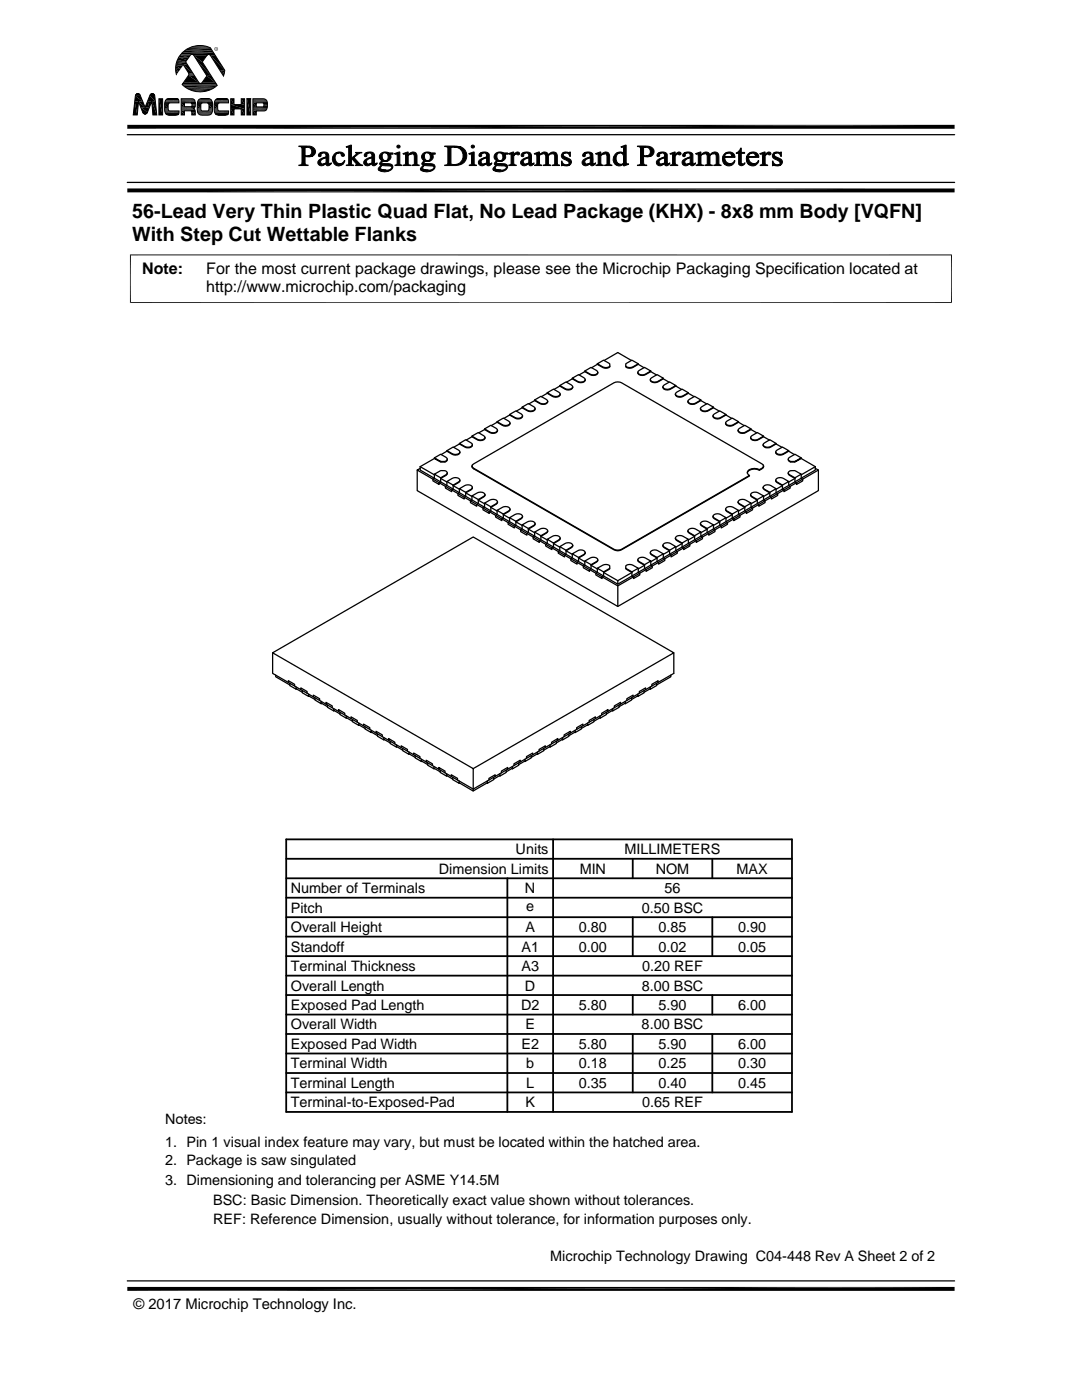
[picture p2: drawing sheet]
<svg xmlns="http://www.w3.org/2000/svg" width="216mm" height="279mm" viewBox="0 0 216 279" stroke-linecap="round" stroke-linejoin="round" font-family="sans-serif">
<g fill="none" stroke="#000" stroke-width=".25">
<path d="M25.4 36.4h165.1M25.4 26.9h165.1M106.7 79.8a2.66 2.66 0 0 0 1.7 .9 .75 .75 0 0 0 .9-.6M106.7 79.8l1.2-.7 1.1 .6 .3 .4a1.05 1.05 0 0 1-1.5 .4zM106.7 79.9l-1.2 .7M109.2 78.4v.1a2.25 2.25 0 0 0 2.1 .7 .56 .56 0 0 0 .5-.6M109.2 78.4l1.2-.7 1.1 .6 .3 .3a1.06 1.06 0 0 1-1.5 .4zM109.2 78.5l-1.2 .7M111.7 76.9l1.2-.7 1.1 .6 .3 .4a1.05 1.05 0 0 1-1.5 .4zM111.7 76.9v.1a2.25 2.25 0 0 0 2 .8 .56 .56 0 0 0 .6-.6M111.7 77l-1.2 .7M114.2 75.5l1.2-.7 1.1 .6 .3 .4a1.05 1.05 0 0 1-1.5 .3z"/>
<path d="M114.2 75.5v.1a2.13 2.13 0 0 0 2.3 .6l.3-.4M114.2 75.6l-1.1 .7M116.7 74l1.2-.7 1.1 .6 .3 .4a1.05 1.05 0 0 1-1.5 .4zM116.7 74v.2a2.14 2.14 0 0 0 2.3 .6l.3-.5M116.7 74.2l-1.2 .6M119.2 72.6l1.2-.7 1.3 .7v.5l-.5 .2a2.32 2.32 0 0 1-2-.7zM119.2 72.7l-1.2 .7M119.2 72.6v.1a2.27 2.27 0 0 0 2 .7l.5-.3M124.9 72.6l1.2-.7 1.3 .7a2.14 2.14 0 0 1-2.4 .6l-.1-.1zM126 71.9l-2.7-1.5-2.8 1.5M127.3 74.1l1.3-.8 1.3 .7a2.27 2.27 0 0 1-2.1 .8l-.5-.3zM127.4 72.6v.1a2.3 2.3 0 0 1-2.1 .7l-.4-.3"/>
<path d="M127.4 72.7l1.1 .7M129.8 75.6l1.3-.8 1.3 .7a2.27 2.27 0 0 1-2.1 .7l-.5-.3zM129.9 74.2l1.1 .6M129.9 74a2.66 2.66 0 0 1-1.8 .9 .72 .72 0 0 1-.8-.6M132.3 77l1.3-.8 1.3 .7a2.14 2.14 0 0 1-2.4 .7l-.2-.4zM132.4 75.6l1.1 .7M132.4 75.5v.1a2.14 2.14 0 0 1-2.4 .6l-.2-.1v-.3M134.8 78.5l1.3-.8 1.3 .7a2.13 2.13 0 0 1-2.4 .6l-.2-.2zM134.9 77l1.1 .7M134.9 76.9v.1a2.27 2.27 0 0 1-2.1 .8 .56 .56 0 0 1-.5-.6M137.3 79.9l1.3-.8 1.2 .7a2.25 2.25 0 0 1-2 .8l-.5-.3zM137.4 78.5l1.1 .7"/>
<path d="M137.4 78.4v.1a2.25 2.25 0 0 1-2.1 .7 .56 .56 0 0 1-.5-.6M139.8 79.9l1.2 .7M139.8 79.8a2.57 2.57 0 0 1-1.6 .9 .75 .75 0 0 1-.9-.6M83.2 93.8v4.1l40.1 23.1 40-23.1v-4.1M83.8 93.1l2.9 1.7M83.8 93.1v.7l39.5 22.8 39.4-22.8v-.7M83.8 93.5l-.6 .3 40.1 23.1 40-23.1-.6-.3M86.7 94.6v.9l-.3 .1v.4l1.2 .7v-.3l.3-.2v-.8M86.7 94.6l1.3-.7h.8l.5 .5-.3 .3-1.1 .7zM86.7 91.5l-2.9 1.6M86.7 91.4l1.2-.7 1.3 .8a.46 .46 0 0 1-.4 .6h-.8l-1.3-.7a2.16 2.16 0 0 0 2.3 .7l.3-.5M88 92.1v.1"/>
<path d="M88.8 92.1v.1M89.2 96.1v.8l-.3 .2v.3l1.2 .7v-.3l.3-.2v-.8M89.2 96.1a2.27 2.27 0 0 1 2-.7l.5 .3v.3l-1.3 .8zM89.2 90l-1.2 .7M89.2 89.9l1.2-.7 1.1 .6 .3 .4a1.05 1.05 0 0 1-1.5 .4zM89.2 89.9v.1a2.27 2.27 0 0 0 2 .8 .51 .51 0 0 0 .6-.6M89.3 94.4l-.3 .5-1.1 .6 1.3 .7M91.7 97.5a2.27 2.27 0 0 1 2-.7l.5 .3v.4l-1.3 .8zM91.7 97.5v.8l-.3 .2v.4l1.2 .7v-.4l.3-.1v-.8M91.7 88.5l1.2-.7 1.1 .6 .3 .4a1.05 1.05 0 0 1-1.5 .3zM91.7 88.5v.1a2.27 2.27 0 0 0 2 .7l.5-.3 .1-.2M91.7 88.6l-1.2 .7"/>
<path d="M91.8 95.8l-.3 .5-1.1 .6 1.3 .7M94.2 99a2.14 2.14 0 0 1 2.3-.6l.2 .1v.4l-1.3 .8zM94.2 99v.8l-.3 .1v.4l1.2 .7v-.3l.3-.2v-.8M94.2 87a2.24 2.24 0 0 0 2.2 .8l.3-.2 .1-.3M94.2 87l1.2-.7 1.1 .7 .3 .3a1.06 1.06 0 0 1-1.5 .4zM94.2 87.2l-1.2 .6M94.2 93l.1 .3 .2 .3 28 16.1a1.58 1.58 0 0 0 1.5 0l25.5-14.8M94.3 97.3l-.3 .4-1.1 .7 1.3 .7M96.7 85.6l1.2-.7 1.1 .6 .3 .4a1.02 1.02 0 0 1-1.6 .3zM96.7 85.6a2.57 2.57 0 0 0 1.7 .9 .72 .72 0 0 0 .9-.6M96.7 85.7l-1.2 .7M96.8 98.7l-.1 .3-1.3 .8 1.3 .7"/>
<path d="M99.2 84.2l1.2-.8 1.1 .7 .3 .3a1.05 1.05 0 0 1-1.5 .4zM99.2 84.2v.1a2.25 2.25 0 0 0 2 .7 .56 .56 0 0 0 .6-.6M99.2 84.3l-1.2 .6M101.7 82.7l1.2-.7 1.1 .6 .3 .4a1.05 1.05 0 0 1-1.5 .3zM101.7 82.7v.1a2.27 2.27 0 0 0 2 .8 .56 .56 0 0 0 .6-.6M101.7 82.8l-1.2 .7M104.2 81.3l1.2-.8 1.1 .7 .3 .3a1.05 1.05 0 0 1-1.5 .4zM104.2 81.3a2.66 2.66 0 0 0 1.7 .8 .72 .72 0 0 0 .9-.6M104.2 81.4l-1.2 .6M139.8 81.3l1.3-.8 1.3 .8a2.3 2.3 0 0 1-2.1 .7l-.5-.3zM142.3 82.8l1.3-.8 1.3 .7a2.14 2.14 0 0 1-2.4 .6l-.2-.2zM142.4 81.4l1.1 .6"/>
<path d="M142.4 81.3a2.24 2.24 0 0 1-2.3 .8l-.3-.3v-.3M144.8 84.2l1.3-.8 1.3 .8a2.14 2.14 0 0 1-2.4 .6l-.2-.2zM144.9 82.8l1.1 .7M144.9 82.7a2.8 2.8 0 0 1-1.9 .9l-.7-.3v-.3M147.3 85.7l1.3-.8 1.3 .7a2.25 2.25 0 0 1-2.1 .7l-.5-.3zM147.4 84.3l1.1 .6M147.4 84.2v.1a2.27 2.27 0 0 1-2.1 .7 .56 .56 0 0 1-.5-.6M147.5 99.8l.3-.1a2.29 2.29 0 0 1 2.1 .7l-1.3 .7-1.3-.8v-.1zM149.8 98.7l.2 .5 1.1 .6-1.2 .7M149.8 87.1l1.3-.8 1.3 .7a2.25 2.25 0 0 1-2.1 .8l-.5-.3zM149.8 98.5a1.21 1.21 0 0 1 1.5-.1l1.1 .6-1.3 .7-1.1-.6-.2-.4zM149.9 85.7l1.1 .7"/>
<path d="M149.9 85.6v.1a2.13 2.13 0 0 1-2.4 .6l-.2-.4M151.5 93.7v.2M152.3 97.3l.2 .4 1.1 .7-1.2 .7M152.3 88.6l1.3-.8 1.3 .7a2.1 2.1 0 0 1-2.4 .6l-.2-.2zM152.3 97.1a1.18 1.18 0 0 1 1.5-.2l1.1 .6-1.3 .8-1.3-.8zM152.4 87.2l1.1 .6M152.4 87v.2a2.13 2.13 0 0 1-2.4 .6l-.2-.5M152.4 93l-.1 .3-.8 .6a1.75 1.75 0 0 0-2.4 .5M152.4 93l-.4-.4-28-16.2a1.75 1.75 0 0 0-1.5 0l-28 16.2-.3 .4M152.4 93l-.4 .5-.5 .2a1.79 1.79 0 0 0-2.4 .5v.3l.4 .4-25.5 14.7a1.75 1.75 0 0 1-1.5 0l-28-16.1-.3-.5M152.4 99v.8l.3 .1v.4l-1.3 .7v-.3l-.3-.2v-.8M154.8 95.8l.2 .5 1.1 .6-1.2 .7"/>
<path d="M154.8 90l1.3-.8 1.3 .7a2.14 2.14 0 0 1-2.4 .7l-.2-.2zM154.8 95.7a1.21 1.21 0 0 1 1.5-.2l1.1 .6-1.3 .7-1.3-.8zM154.9 88.6l1.1 .7M154.9 88.5a2.64 2.64 0 0 1-1.7 .9 .75 .75 0 0 1-.9-.6M154.9 97.5v.8l.3 .2v.4l-1.3 .7v-.4l-.3-.1v-.8M157.3 94.4l.2 .5 1.1 .6-1.2 .7M157.3 94.2l.5-.3h.8l1.3 .7-1.3 .8-1.1-.7-.2-.1zM157.4 89.9v.1a2.27 2.27 0 0 1-2.1 .8 .51 .51 0 0 1-.5-.6M157.4 90l1.1 .7M157.4 96.1v.8l.3 .2v.3l-1.3 .7v-.3l-.3-.2v-.8M157.8 92.1v.1M158.6 92.1v.1"/>
<path d="M159.9 91.4l-1.3-.7-1.1 .6-.2 .3v.2l.5 .3h.8l1.3-.7a2.16 2.16 0 0 1-2.4 .7l-.2-.5M159.9 91.5l2.8 1.6M159.9 94.6v.9l.3 .1v.4l-1.3 .7v-.3l-.3-.2v-.8M162.7 93.1l-2.8 1.7M96.7 100.4a2.13 2.13 0 0 1 2.3-.6l.3 .4-.1 .1-1.3 .8zM96.7 100.4v.8l-.3 .2v.3l1.2 .8v-.4l.3-.1v-.9M99.2 101.9a2.13 2.13 0 0 1 2.3-.7l.3 .4-.1 .2-1.3 .8zM99.2 101.9v.8l-.3 .1v.4l1.2 .7v-.3l.3-.2v-.8M99.3 100.2l-.3 .4-1.1 .7 1.3 .7M101.7 103.3a2.27 2.27 0 0 1 2-.7l.5 .3v.3l-1.3 .8zM101.7 103.3v.8l-.3 .2v.3l1.2 .8v-.4l.3-.2v-.8M101.8 101.6l-.3 .5-1.1 .6 1.3 .7"/>
<path d="M104.2 104.8a2.14 2.14 0 0 1 2.3-.7l.2 .2v.4l-1.3 .8zM104.2 104.8v.8l-.3 .1v.4l1.2 .7v-.4l.3-.1v-.8M104.3 103l-.3 .5-1.1 .6 1.3 .8M106.7 106.2a2.14 2.14 0 0 1 2.3-.6l.2 .1v.4l-1.3 .8zM106.7 106.2v.8l-.3 .2v.3l1.2 .7v-.3l.3-.2v-.8M106.8 104.5l-.1 .3-1.3 .8 1.3 .7M109.2 107.6a2.1 2.1 0 0 1 2.3-.6l.2 .2v.4l-1.3 .8zM109.2 107.6v.9l-.3 .1v.4l1.2 .7v-.4l.3-.1v-.8M109.3 105.9l-.1 .3-1.3 .8 1.3 .8M111.7 109.1a2.25 2.25 0 0 1 2-.7l.5 .2v.4l-1.3 .8zM111.7 109.1v.8l-.3 .2v.3l1.2 .7v-.3l.3-.2v-.8M111.8 107.4l-.3 .5-1.1 .6 1.3 .7"/>
<path d="M114.2 110.5a2.25 2.25 0 0 1 2-.7l.5 .3v.3l-1.3 .9zM114.2 110.5v.8l-.3 .2v.4l1.2 .7v-.4l.3-.1v-.8M114.3 108.8l-.3 .5-1.1 .6 1.3 .7M116.7 112a2.14 2.14 0 0 1 2.3-.6l.2 .1v.4l-1.3 .8zM116.7 112v.8l-.3 .2v.3l1.2 .7v-.3l.3-.2v-.8M116.8 110.3l-.3 .4-1.1 .7 1.3 .7M119.2 113.4a2.14 2.14 0 0 1 2.3-.6l.2 .1v.5l-1.3 .7zM119.2 113.4v.8l-.3 .2v.3l1.2 .8v-.4l.3-.1v-.9M119.3 111.7l-.1 .3-1.3 .8 1.3 .7M121.7 113.4l-.2 .2-1.1 .7 2.9 1.6M123.3 115.9v.7M123.3 116.9v4.1"/>
<path d="M124.9 113.4l.1 .2 1.1 .7-2.8 1.6M124.9 112.9a1.24 1.24 0 0 1 1.4-.1l1.1 .6-1.3 .7-1.2-.7zM127.3 111.7v.3l1.3 .8-1.2 .7M127.3 111.5a1.26 1.26 0 0 1 1.5-.1l1.1 .6-1.3 .7-1.3-.8zM127.4 113.4v.8l.3 .2v.3l-1.3 .8v-.4l-.3-.1v-.9M129.8 110.3l.2 .4 1.1 .7-1.2 .7M129.8 110.1a1.17 1.17 0 0 1 1.5-.2l1.1 .6-1.3 .8-1.3-.9zM129.9 112v.8l.3 .2v.3l-1.3 .7v-.3l-.3-.2v-.8M132.3 108.8l.2 .5 1.1 .6-1.2 .7M132.4 110.5v.8l.3 .2v.4l-1.3 .7v-.4l-.3-.1v-.8M132.5 108.5l.3-.1a2.27 2.27 0 0 1 2.1 .7l-1.3 .7-1.3-.8v-.2zM134.8 107.4l.2 .5 1.1 .6-1.2 .7"/>
<path d="M134.9 109.1v.8l.2 .2v.3l-1.2 .7v-.3l-.3-.2v-.8M135 107l.3-.1a2.29 2.29 0 0 1 2.1 .7l-1.3 .8-1.3-.8v-.2zM137.3 105.9v.3l1.3 .8-1.2 .8M137.3 105.7a1.23 1.23 0 0 1 1.5-.1l1 .6-1.2 .7-1.3-.8zM137.4 107.6v.9l.2 .1v.4l-1.2 .7v-.4l-.3-.1v-.8M139.8 104.5v.3l1.3 .8-1.3 .7M139.8 104.3a1.23 1.23 0 0 1 1.5-.2l1.1 .7-1.3 .7-1.3-.8zM139.8 106.2v.8l.4 .2v.3l-1.3 .7v-.3l-.3-.2v-.8M142.3 103l.2 .5 1.1 .6-1.2 .8M142.3 102.9a1.21 1.21 0 0 1 1.5-.2l1.1 .6-1.3 .7-1.3-.8zM142.4 104.8v.8l.3 .1v.4l-1.3 .7v-.4l-.3-.1v-.8M144.8 101.6l.2 .5 1.1 .6-1.2 .7"/>
<path d="M144.9 103.3v.8l.3 .2v.3l-1.3 .8v-.4l-.3-.2v-.8M145 101.2l.3-.1a2.32 2.32 0 0 1 2.1 .8l-1.3 .7-1.3-.8v-.2zM147.3 100.2l.2 .4 1.1 .7-1.2 .7M147.4 101.9v.8l.3 .1v.4l-1.3 .7v-.3l-.3-.2v-.8M149.9 100.4v.8l.3 .2v.3l-1.3 .8v-.4l-.3-.1v-.9M55 134.7v.4l2.8 1.6M57.5 136.2v-.4l1.3 .8v.3M57.8 136.4v.4l1.3 .7v-.4M59.1 137.4l1.2 .8M59.2 137.5h-.1M60 137.6v-.3l1.3 .7v.3M60.3 137.8v.5l1.3 .7v-.5"/>
<path d="M61.6 138.9l1.2 .7M61.7 138.9l-.1 .1M62.5 139.1v-.4l1.3 .7v.4M62.8 139.3v.4l1.3 .7v-.4M126 139.3v.4l-1.2 .7v-.4M126.3 139.1v-.4l-1.2 .7v.4M127.2 138.9l.1 .1M127.3 138.9l-1.3 .7M128.5 137.8v.5l-1.2 .7v-.5M128.8 137.6v-.3l-1.2 .7v.3M129.7 137.5h.1M129.8 137.4l-1.3 .8"/>
<path d="M131 136.4v.4l-1.2 .7v-.4M131.3 136.2v-.4l-1.2 .8v.3M133.9 134.7v.4l-2.9 1.6M134.5 130.3v4.1l-40.1 23.1-40-23.1v-4.1M64.1 140.3l1.2 .7M64.2 140.4h-.1M65 140.5v-.3l1.3 .7v.3M65.3 140.7v.5l1.3 .7v-.5M66.6 141.8l1.2 .7M66.7 141.8l-.1 .1M67.5 142v-.4l1.3 .7v.4M67.8 142.1v.5l1.3 .7v-.4"/>
<path d="M69.1 143.2l1.2 .7M69.2 143.3h-.1M70 143.4v-.3l1.3 .7v.3M70.3 143.6v.4l1.3 .8v-.5M71.6 144.7l1.2 .7M71.7 144.7l-.1 .1M72.5 144.8v-.3l1.3 .7v.4M72.8 145v.5l1.3 .7v-.4M74.1 146.1l1.2 .7M74.2 146.2h-.1M75 146.3v-.4l1.3 .8v.3M75.3 146.5v.4l1.3 .8v-.5"/>
<path d="M76.6 147.5l1.3 .8M76.7 147.6l-.1 .1M77.5 147.7v-.3l1.3 .7v.4M77.9 147.9v.5l1.2 .7v-.5M79.1 149l1.2 .7M79.2 149l-.1 .1M80.1 149.2v-.4l1.2 .8v.3M80.3 149.4v.4l1.3 .7v-.4M81.6 150.4l1.2 .8M81.7 150.5h-.1M82.6 150.6v-.3l1.2 .7v.3M82.8 150.8v.5l1.3 .7v-.5"/>
<path d="M84.1 151.9l1.2 .7M84.2 151.9l-.1 .1M85 152.1v-.4l1.3 .7v.4M85.3 152.3v.4l1.3 .7v-.4M86.6 153.3l1.2 .7M86.7 153.4h-.1M87.5 153.5v-.3l1.3 .7v.3M87.8 153.7v.5l1.3 .7v-.5M89.1 154.7l1.2 .8M89.2 154.8l-.1 .1M90 155v-.4l1.3 .7v.4M90.3 155.1v.5l1.3 .7v-.4"/>
<path d="M91.6 156.2l2.8 1.7 2.9-1.7M91.7 156.3h-.1M94.4 153.4l-40-23.1 40-23.1 40.1 23.1-40.1 23.1v4.4M97.2 156.3h.1M98.5 155.1v.5l-1.2 .7v-.4M98.8 155v-.4l-1.2 .7v.4M99.7 154.8l.1 .1M99.8 154.7l-1.3 .8M101 153.7v.5l-1.2 .7v-.5M101.3 153.5v-.3l-1.2 .7v.3M102.2 153.4h.1M102.3 153.3l-1.3 .7"/>
<path d="M103.5 152.3v.4l-1.2 .7v-.4M103.8 152.1v-.4l-1.2 .7v.4M104.6 151.9l.2 .1M104.8 151.9l-1.3 .7M106 150.8v.5l-1.2 .7v-.5M106.3 150.6v-.3l-1.2 .7v.3M107.2 150.5h.1M107.3 150.4l-1.3 .8M108.5 149.4v.4l-1.2 .7v-.4M108.8 149.2v-.4l-1.2 .8v.3M109.7 149l.1 .1M109.8 149l-1.3 .7"/>
<path d="M111 147.9v.5l-1.2 .7v-.5M111.3 147.7v-.3l-1.2 .7v.4M112.2 147.6l.1 .1M112.3 147.5l-1.3 .8M113.5 146.5v.4l-1.2 .8v-.5M113.8 146.3v-.4l-1.2 .8v.3M114.7 146.2h.1M114.8 146.1l-1.3 .7M116 145v.5l-1.2 .7v-.4M116.3 144.8v-.3l-1.2 .7v.4M117.2 144.7l.1 .1M117.3 144.7l-1.3 .7"/>
<path d="M118.5 143.6v.4l-1.2 .8v-.5M118.8 143.4v-.3l-1.2 .7v.3M119.7 143.3h.1M119.8 143.2l-1.3 .7M121 142.1v.5l-1.2 .7v-.4M121.3 142v-.4l-1.2 .7v.4M122.2 141.8l.1 .1M122.3 141.8l-1.3 .7M123.5 140.7v.5l-1.2 .7v-.5M123.8 140.5v-.3l-1.2 .7v.3M124.7 140.4h.1M124.8 140.3l-1.3 .7"/>
<path d="M25.4 255.6h165.1"/>
</g>
<g fill="none" stroke="#000" stroke-width=".2">
<path d="M27.1 18.9a.52 .52 0 0 1 .9 .1l1 2.4 .9-2.4a.5 .5 0 0 1 .5-.3 .5 .5 0 0 1 .5 .4l.4 3.8h-.8l-.2-2.7-.9 2.2a.5 .5 0 0 1-.5 .4 .5 .5 0 0 1-.4-.4l-.9-2.1-.2 2.6h-.8zM31.7 19.7h.7v3.2h-.7zM33 20h2.7M33.1 20l.5-.3h1.6l.4 .2 .1 .6-2 .1-.2 .4v.7l.1 .3 .2 .1h1.9a.62 .62 0 0 1-.1 .7 .62 .62 0 0 1-.6 .2h-1.2a.96 .96 0 0 1-.9-1.2 2.92 2.92 0 0 1 .2-1.8zM33.1 19.9h2.6M33.1 19.9h2.5M33.3 19.8h2.2M33.4 19.7h2.1M35.6 19.8h-2.4M36 10.9h2.1M36.1 10.8h6.7M36.2 19.7h2.3a1.28 1.28 0 0 1 .2 1.9l-.1 .1 .3 .2 .1 1h-.7v-.6l-.2-.2h-1.3v.8h-.6z"/>
<path d="M36.2 19.7h2.3M36.2 19.7h2.4M36.2 19.8h2.5M36.2 19.9h2.6M36.3 16.9h7M36.4 17h6.9M36.5 16.7h6.6M36.5 16.6h3.4M36.5 16.6h3.3M36.6 16.5h3.1M36.6 13l1.1 1.7-1.4 2.2a5.1 5.1 0 0 0 7 .1l-2.9-4.6 1-1.5h.5l2.7 4.3 .3-1.2-2.9-4.5a4.8 4.8 0 0 0-5.1 .6 4.8 4.8 0 0 0-1.7 4.8M36.9 17.4h6"/>
<path d="M37.5 17.7h4.9M37.8 9.5h4.2M37.9 9.4h4M38 11h-2.1M38.1 10.9h.3l.3 .1 2.6 4.1-1.2 1.6-.4-.2-2.7-4.2zM38.2 10.9h-2.2M38.4 10.9h4.4M38.4 9.3h3M38.4 9.2h2.9M38.5 10.9h3M38.6 11h2.8M38.6 11h2.7"/>
<path d="M38.7 18.2h2.5M39.6 20h2.6M39.6 20l.5-.3h1.5a.93 .93 0 0 1 .8 1.1l-.1 1.6a.79 .79 0 0 1-.9 .6 2.2 2.2 0 0 1-1.8-.2 3.5 3.5 0 0 1 0-2.8zM39.6 19.9h2.6M39.6 19.9h2.5M39.7 19.8h2.4M39.8 19.8h2.2M40.1 16.6h3M40.2 16.6h2.9M40.3 16.5h2.7M42.9 20h2.7M43 20l.5-.3h1.6l.4 .2 .1 .6-2 .1-.2 .4v.7l.1 .3 .2 .1h1.9a.62 .62 0 0 1-.1 .7 .62 .62 0 0 1-.6 .2h-1.2a.96 .96 0 0 1-1-1.2 2.92 2.92 0 0 1 .3-1.8z"/>
<path d="M43 19.9h2.6M43 19.9h2.5M43.2 19.8h2.2M43.3 19.7h2M45.5 19.8h-2.4M46 19.7h.7v1.2h1.4v-1.2h.7v3.2h-.7v-1.2h-1.4v1.2h-.7zM49.3 19.7h.7v3.2h-.7zM49.3 19.7h.7M50.5 19.7h2.2M50.5 19.7h2.4M50.5 19.8h2.5M50.5 19.9h2.6"/>
<path d="M50.5 19.9h2.7M50.5 19.7h2.2a1.49 1.49 0 0 1 .5 2.2l-.5 .2h-1.6v.8h-.6zM32.9 20.5h2.8M32.9 22.2h2.8M32.9 22.3h2.8M32.9 20.4h2.8M32.9 20.3h2.8M32.9 22.4h2.8M32.9 22.5h2.8M32.9 20.2h2.8M33 20.1h2.7M33 22.6h2.7"/>
<path d="M33 22.7h2.7M33.1 22.7h2.6M33.1 22.8h2.6M33.2 22.8h2.4M33.3 22.9h2.3M33.4 22.9h2.1M36.2 20h2.7M36.2 20.2h2.7M36.2 21.3h2.7M36.2 21.4h2.7M36.2 21.5h2.7M36.2 21.6h2.6"/>
<path d="M36.2 21.6h2.5M36.2 21.7h2.5M36.2 21.8h2.6M36.2 21.9h2.7M36.2 22h2.7M36.2 22.1h2.7M36.8 20.5h1.3l.2 .2v.4l-.1 .2h-1.4zM39.4 20.5h3M39.4 22.2h3M39.4 20.4h3M39.4 22.3h3M39.4 22.5h2.9"/>
<path d="M39.4 20.2h3M39.5 22.6h2.8M39.5 20.1h2.8M39.5 22.7h2.7M39.6 22.8h2.6M39.7 22.8h2.4M39.8 22.9h2.2M40.2 20.7l.2-.2 1.1 .1 .2 .4-.1 1-.2 .1h-1.2l-.1-.4zM42.8 22.2h2.8M42.8 20.5h2.8M42.8 20.4h2.8M42.8 22.3h2.8"/>
<path d="M42.8 20.3h2.8M42.8 22.4h2.8M42.8 22.5h2.8M42.8 20.2h2.8M42.9 22.6h2.7M42.9 20.1h2.7M42.9 22.7h2.7M43 22.7h2.6M43 22.8h2.6M43.1 22.8h2.4M43.2 22.9h2.2M43.3 22.9h2"/>
<path d="M50.5 20h2.7M50.5 20.2h2.8M50.5 20.4h2.8M50.5 20.5h2.8M50.5 21.4h2.8M50.5 21.7h2.8M50.5 21.8h2.8M50.5 21.9h2.7M50.5 22h2.6M51.1 20.5h1.4a.56 .56 0 0 1 0 .8h-1.4zM53 22.1h-2.5M26 50.8v9.7"/>
<path d="M189.9 50.8v9.7M189.9 50.9h-164M25.9 60.4h164"/>
</g>
<g fill="none" stroke="#000" stroke-width=".36">
<path d="M57.1 179.2h100.9M57.1 175.3h100.9M57.1 171.4h100.9M57.1 167.5h100.9v54.4h-100.9zM101.2 175.3v46.6M110.4 167.5v54.4M126.3 171.4v3.9M142.1 171.4v3.9M57.1 186.9h100.9M57.1 183h100.9M57.1 198.6h100.9M57.1 194.7h100.9"/>
<path d="M57.1 190.8h100.9M126.3 183v7.8M126.3 198.6v3.9M142.1 183v7.8M142.1 198.6v3.9M57.1 214.1h100.9M57.1 206.4h100.9M57.1 202.5h100.9M57.1 210.2h100.9M57.1 218h100.9M126.3 206.4v11.6M142.1 206.4v11.6"/>
</g>
<g fill="#000" stroke="#000" stroke-width=".2">
<path d="M80.4 30.6l.3 .1zM118.9 30.6l.2 .1zM123.9 29.3h.3zM151.6 30.6l.3 .1z"/>
<path d="M60.2 29.4h1.1h-.4v1.7h1.5l-1.5 .1v1.6l.6 .2h-1.9v-.1a.5 .5 0 0 0 .7-.6z" fill-rule="evenodd"/>
<path d="M59.6 29.1h1.6a1.26 1.26 0 0 1 1.3 .4 1.26 1.26 0 0 1 .3 1.3l-.4 .3h-1a.87 .87 0 0 0 .8-.9 .87 .87 0 0 0-.9-.8h-1.1z" fill-rule="evenodd"/>
<path d="M60.9 31.2h1.3z" fill-rule="evenodd"/>
<path d="M63.6 30.7l.3-.2h.6l-.4 .2a.36 .36 0 0 1-.1 .4 .36 .36 0 0 1-.3 .1l-.2-.1z" fill-rule="evenodd"/>
<path d="M63.5 32.1a1.65 1.65 0 0 1 1.6-.6 1.09 1.09 0 0 0-1.1 .9l.3 .3 .6 .1a.83 .83 0 0 1-.9 .3 .83 .83 0 0 1-.6-.7z" fill-rule="evenodd"/>
<path d="M63.9 30.5l.2-.1a1.3 1.3 0 0 1 1.5 .4l.1 1.9 .3 .1a.51 .51 0 0 1-.5 .3 .51 .51 0 0 1-.4-.3v-.1l-.3-.1 .3-.1v-1h-.5l.5-.3a.56 .56 0 0 0-.6-.7z" fill-rule="evenodd"/>
<path d="M64.4 32.8l.7-.1z" fill-rule="evenodd"/>
<path d="M65.7 32.7l.4-.2-.1 .3z" fill-rule="evenodd"/>
<path d="M67 30.6l.6-.1a1.1 1.1 0 0 0-.7 1.2 1.1 1.1 0 0 0 .9 1h.7a1.33 1.33 0 0 1-2-.2 1.33 1.33 0 0 1 .5-1.9z" fill-rule="evenodd"/>
<path d="M67.1 30.5a1.26 1.26 0 0 1 1.6 .4v.2a.46 .46 0 0 1-.5 0 .46 .46 0 0 1-.2-.5z" fill-rule="evenodd"/>
<path d="M67.8 32.7a.93 .93 0 0 0 .9-.7l.1 .2-.3 .5z" fill-rule="evenodd"/>
<path d="M69.1 29.3h.2z" fill-rule="evenodd"/>
<path d="M69.1 29.3l1-.3v3.7l.5 .3h-1.5l.3-.1 .2-.3v-3l-.1-.2z" fill-rule="evenodd"/>
<path d="M70.9 30.4h1.3l-.7 .4-.9 .6 1.2 1.3 .6 .3h-1.5l.2-.3-1-1.1 1-.8v-.3z" fill-rule="evenodd"/>
<path d="M72.8 30.7l.2-.2h.7h-.2a.46 .46 0 0 0-.3 .6l-.2 .2a.32 .32 0 0 1-.3-.2 .32 .32 0 0 1 .1-.4z" fill-rule="evenodd"/>
<path d="M72.7 32.1a1.64 1.64 0 0 1 1.5-.6 1.06 1.06 0 0 0-1.1 .9l.4 .3 .6 .1a.84 .84 0 0 1-.9 .3 .84 .84 0 0 1-.6-.7z" fill-rule="evenodd"/>
<path d="M73 30.5l.2-.1a1.31 1.31 0 0 1 1.5 .4l.1 1.9 .3 .1a.48 .48 0 0 1-.5 .3 .48 .48 0 0 1-.4-.4l-.2-.1 .2-.1v-1h-.5l.5-.3a.54 .54 0 0 0-.5-.7z" fill-rule="evenodd"/>
<path d="M73.6 32.8l.6-.1z" fill-rule="evenodd"/>
<path d="M74.9 32.7l.3-.2-.1 .3z" fill-rule="evenodd"/>
<path d="M75.7 33.3l.5-.3-.3 .5a.93 .93 0 0 0 1.1 .5h-1.4a.42 .42 0 0 1 .1-.7z" fill-rule="evenodd"/>
<path d="M76 30.6l.8-.3 .7 .2h-.7a.83 .83 0 0 0-.5 .8 .83 .83 0 0 0 .5 .7h.7l-1.1 .1-.2 .3 .4 .2a2.38 2.38 0 0 1 1.7 .4l.1 .4a1.97 1.97 0 0 1-2.8 .6h1.4a.8 .8 0 0 0 1.1-.7l-.3-.2-1.7-.1a.48 .48 0 0 1-.3-.5 .48 .48 0 0 1 .5-.4 .85 .85 0 0 1-.3-1.5z" fill-rule="evenodd"/>
<path d="M76.4 32.1h1z" fill-rule="evenodd"/>
<path d="M76.8 30.5h1.6v.3h-.5a.82 .82 0 0 1-.4 1.2h-.6a.82 .82 0 0 0 .5-.8 .82 .82 0 0 0-.6-.7z" fill-rule="evenodd"/>
<path d="M78.7 30.6l.3 .1z" fill-rule="evenodd"/>
<path d="M78.7 30.6l1.1-.3v2.1a.37 .37 0 0 0 .4 .5v.1h-1.4l.4-.3v-1.6l-.1-.3z" fill-rule="evenodd"/>
<path d="M80.4 30.6l1-.3v.6h-.5z" fill-rule="evenodd"/>
<path d="M80.9 30.9l1.3-.2-.8 .4 .1 1.6 .4 .3h-1.4l.4-.3z" fill-rule="evenodd"/>
<path d="M81.7 30.7a.84 .84 0 0 1 .9-.4 .84 .84 0 0 1 .6 .8v1.6l.5 .3h-1.5l.3-.1 .2-.3-.1-1.6-.3-.3z" fill-rule="evenodd"/>
<path d="M84.1 33.3l.5-.3-.2 .5a.93 .93 0 0 0 1 .5h-1.4a.42 .42 0 0 1 .1-.7z" fill-rule="evenodd"/>
<path d="M84.4 30.6l.9-.3 .6 .2h-.7a.83 .83 0 0 0-.5 .8 .83 .83 0 0 0 .5 .7h.7l-1.1 .1-.2 .3 .5 .2a2.38 2.38 0 0 1 1.6 .4l.1 .4a1.97 1.97 0 0 1-2.8 .6h1.4a.8 .8 0 0 0 1.2-.7l-.4-.2-1.7-.1a.48 .48 0 0 1-.3-.5 .48 .48 0 0 1 .5-.4 .85 .85 0 0 1-.3-1.5z" fill-rule="evenodd"/>
<path d="M84.8 32.1h1z" fill-rule="evenodd"/>
<path d="M85.2 30.5h1.6v.3h-.5a.81 .81 0 0 1-.4 1.2h-.6a.82 .82 0 0 0 .6-.8 .82 .82 0 0 0-.7-.7z" fill-rule="evenodd"/>
<path d="M88.7 29.1h2l1.3 .3-2 .1v3.2l1.9 .1-.9 .2h-2.3l.6-.2v-.2l.1-2.9a.46 .46 0 0 0-.7-.4z" fill-rule="evenodd"/>
<path d="M90.7 29.4h1.3a1.86 1.86 0 0 1 1.2 1.7 1.86 1.86 0 0 1-1.3 1.7h-1.2a1.73 1.73 0 0 0 1.7-1.7 1.73 1.73 0 0 0-1.7-1.7z" fill-rule="evenodd"/>
<path d="M93.6 30.6l.3 .1z" fill-rule="evenodd"/>
<path d="M93.6 30.6l1-.3v2.1a.36 .36 0 0 0 .1 .4 .36 .36 0 0 0 .4 .1v.1h-1.5v-.1a.38 .38 0 0 0 .5-.5v-1.5l-.1-.1z" fill-rule="evenodd"/>
<path d="M95.7 30.7l.2-.2h.6h-.1a.43 .43 0 0 0-.3 .6l-.2 .2a.32 .32 0 0 1-.3-.2 .32 .32 0 0 1 .1-.4z" fill-rule="evenodd"/>
<path d="M95.7 31.9l.9-.4h.5a1.08 1.08 0 0 0-1.1 .9l.4 .3 .5 .1a.79 .79 0 0 1-.9 .2 .79 .79 0 0 1-.5-.9z" fill-rule="evenodd"/>
<path d="M95.9 30.5a1.28 1.28 0 0 1 1.7 .4v1.7l.4 .2a.48 .48 0 0 1-.5 .3 .48 .48 0 0 1-.4-.4l-.2-.1 .2-.1v-1h-.5l.5-.2-.1-.6z" fill-rule="evenodd"/>
<path d="M96.5 32.8l.6-.1z" fill-rule="evenodd"/>
<path d="M97.8 32.7l.3-.2-.1 .3z" fill-rule="evenodd"/>
<path d="M98.6 33.3l.5-.3-.3 .5a.94 .94 0 0 0 1.1 .5h-1.4a.42 .42 0 0 1 .1-.7z" fill-rule="evenodd"/>
<path d="M98.9 30.6a1.47 1.47 0 0 1 1.5-.1h-.7a.81 .81 0 0 0-.6 .8 .81 .81 0 0 0 .7 .7h.6l-1.1 .1-.2 .5 1.7 .1a.6 .6 0 0 1 .5 .7 2.05 2.05 0 0 1-2.8 .6 4.5 4.5 0 0 0 2.3-.3l.2-.4-.2-.2h-1.3a.55 .55 0 0 1-.8-.6l.4-.4a.85 .85 0 0 1-.2-1.5z" fill-rule="evenodd"/>
<path d="M99.3 32.1h1z" fill-rule="evenodd"/>
<path d="M99.7 30.5h1.6v.3h-.6a.83 .83 0 0 1-.3 1.2h-.6h.1a.84 .84 0 0 0 .4-.8 .84 .84 0 0 0-.6-.7z" fill-rule="evenodd"/>
<path d="M101.5 30.6l.2 .1z" fill-rule="evenodd"/>
<path d="M101.5 30.6l1-.3v.6h.2l-.2 .3v1.5l.5 .3h-1.5l.5-.3v-1.7l-.1-.2z" fill-rule="evenodd"/>
<path d="M102.7 30.7h.2l-.4 .2z" fill-rule="evenodd"/>
<path d="M102.7 30.7a.49 .49 0 0 1 .5-.4 .49 .49 0 0 1 .5 .5 .49 .49 0 0 1-.8-.1z" fill-rule="evenodd"/>
<path d="M104.1 30.7l.3-.2h.6h-.2a.46 .46 0 0 0-.3 .6l-.1 .2a.32 .32 0 0 1-.4-.2 .32 .32 0 0 1 .1-.4z" fill-rule="evenodd"/>
<path d="M104 32.1a1.64 1.64 0 0 1 1.5-.6 1.06 1.06 0 0 0-1.1 .9l.4 .3 .6 .1a.84 .84 0 0 1-.9 .3 .84 .84 0 0 1-.6-.7z" fill-rule="evenodd"/>
<path d="M104.4 30.5l.1-.1a1.31 1.31 0 0 1 1.5 .4l.1 1.9 .3 .1a.48 .48 0 0 1-.5 .3 .48 .48 0 0 1-.4-.4l-.2-.1 .2-.1v-1h-.4l.4-.3a.54 .54 0 0 0-.5-.7z" fill-rule="evenodd"/>
<path d="M104.9 32.8l.6-.1z" fill-rule="evenodd"/>
<path d="M106.2 32.7l.4-.2-.2 .3z" fill-rule="evenodd"/>
<path d="M106.6 30.6l.3 .1z" fill-rule="evenodd"/>
<path d="M106.6 30.6l1.1-.3v.6h-.6l-.1-.1z" fill-rule="evenodd"/>
<path d="M107.1 30.9l1.3-.2-.7 .3v1.7l.4 .3h-1.4l.4-.3z" fill-rule="evenodd"/>
<path d="M107.9 30.7a.86 .86 0 0 1 1.5 .2h.2l-.2 .1 .1 1.7 .4 .3h-1.5l.5-.3v-1.5l-.2-.4z" fill-rule="evenodd"/>
<path d="M109.5 30.8l.2-.2 .5 .1-.6 .2h-.2z" fill-rule="evenodd"/>
<path d="M109.7 30.6a.85 .85 0 0 1 .9-.2 .85 .85 0 0 1 .6 .7v1.3a.37 .37 0 0 0 .5 .5v.1h-1.5l.5-.3v-1.5a.45 .45 0 0 0-.5-.5z" fill-rule="evenodd"/>
<path d="M112 32.1a1.36 1.36 0 0 0 1.6 .9l-1.6 .1z" fill-rule="evenodd"/>
<path d="M112.2 30.7l.2-.2h.5a.39 .39 0 0 0-.5 .2 .39 .39 0 0 0 .2 .5l.8 .4a.73 .73 0 0 1 .6 .6 .73 .73 0 0 1-.4 .8h-.5l.4-.4a1.73 1.73 0 0 0-1.1-.9l-.4-.5z" fill-rule="evenodd"/>
<path d="M112.4 30.5l.4-.2 .8 .1z" fill-rule="evenodd"/>
<path d="M112.2 33h1.4l-.5 .1z" fill-rule="evenodd"/>
<path d="M112.4 30.5l1.4-.2v.9l-.2-.1a.7 .7 0 0 0-.7-.6z" fill-rule="evenodd"/>
<path d="M116.5 30.6l.1-.1h.6l-.4 .2a.36 .36 0 0 1 0 .4 .36 .36 0 0 1-.4 .1l-.1-.2z" fill-rule="evenodd"/>
<path d="M116.5 31.8l.8-.3h.5a1.09 1.09 0 0 0-1.1 .9l.3 .3 .6 .1a.89 .89 0 0 1-1.5-.2l.1-.4z" fill-rule="evenodd"/>
<path d="M116.6 30.5l.2-.1a1.1 1.1 0 0 1 1.3 .2 1.1 1.1 0 0 1 .2 1.2v.8l.4 .2a.51 .51 0 0 1-.4 .3 .51 .51 0 0 1-.5-.3v-.1l-.2-.1 .2-.1v-1h-.5l.5-.3a.55 .55 0 0 0-.6-.7z" fill-rule="evenodd"/>
<path d="M117.1 32.8l.7-.1z" fill-rule="evenodd"/>
<path d="M118.5 32.7l.3-.2-.1 .3z" fill-rule="evenodd"/>
<path d="M118.9 30.6l1-.3v.6h-.6z" fill-rule="evenodd"/>
<path d="M119.3 30.9l1.4-.2-.8 .4v1.3a.39 .39 0 0 0 .1 .4 .39 .39 0 0 0 .4 .1v.1h-1.5l.5-.3z" fill-rule="evenodd"/>
<path d="M120.1 30.7a.84 .84 0 0 1 .9-.3 .84 .84 0 0 1 .6 .7l.1 1.6 .4 .3h-1.4l.4-.3v-1.7l-.4-.3z" fill-rule="evenodd"/>
<path d="M122.7 30.9l.4-.4h.6a1.2 1.2 0 0 0-.8 1.2 1.2 1.2 0 0 0 .9 1.1h-1a1.4 1.4 0 0 1-.1-1.9z" fill-rule="evenodd"/>
<path d="M123.1 30.5a1.12 1.12 0 0 1 1.3 .1z" fill-rule="evenodd"/>
<path d="M123.9 29.3l1-.3v3.3l.3 .4h-.8a1.19 1.19 0 0 1-1.6 .1h1l.6-.3v-1.4l-.3-.5h.3v-1v-.2z" fill-rule="evenodd"/>
<path d="M124.4 32.7h1v.1l-1 .3z" fill-rule="evenodd"/>
<path d="M127.7 29.4h1.1h-.4v1.7h1.6l-1.6 .1v1.1a.47 .47 0 0 0 .1 .5 .47 .47 0 0 0 .6 .1v.1h-1.9l.4-.1 .2-.3z" fill-rule="evenodd"/>
<path d="M127.2 29.1h1.6a1.23 1.23 0 0 1 1.3 .4 1.23 1.23 0 0 1 .2 1.3l-.3 .3h-1.1a.87 .87 0 0 0 .9-.9 .87 .87 0 0 0-1-.8h-1.1z" fill-rule="evenodd"/>
<path d="M128.4 31.2h1.4z" fill-rule="evenodd"/>
<path d="M131.2 30.7l.3-.2h.6h-.2a.42 .42 0 0 0-.3 .6l-.2 .2a.32 .32 0 0 1-.3-.2 .32 .32 0 0 1 .1-.4z" fill-rule="evenodd"/>
<path d="M131.3 31.9l.7-.4h.6a1.12 1.12 0 0 0-1.1 .9l.4 .3 .6 .1a.79 .79 0 0 1-1 .2 .79 .79 0 0 1-.5-.9z" fill-rule="evenodd"/>
<path d="M131.5 30.5a1.23 1.23 0 0 1 1.6 .4l.1 1.7 .3 .2a.48 .48 0 0 1-.5 .3 .48 .48 0 0 1-.4-.4l-.2-.1 .2-.1v-1h-.4l.4-.2-.1-.6-.4-.2z" fill-rule="evenodd"/>
<path d="M132 32.8l.6-.1z" fill-rule="evenodd"/>
<path d="M133.3 32.7l.3-.2-.1 .3z" fill-rule="evenodd"/>
<path d="M133.7 30.6l.3 .1z" fill-rule="evenodd"/>
<path d="M133.7 30.6l1-.3v.6h.2l-.2 .3 .1 1.5 .5 .3h-1.6l.5-.3v-1.8l-.1-.1z" fill-rule="evenodd"/>
<path d="M134.9 30.7h.3l-.5 .2z" fill-rule="evenodd"/>
<path d="M134.9 30.7a.48 .48 0 0 1 .5-.4 .48 .48 0 0 1 .5 .5 .47 .47 0 0 1-.7-.1z" fill-rule="evenodd"/>
<path d="M136.3 30.7l.3-.2h.6a.44 .44 0 0 0-.5 .6 .31 .31 0 0 1-.4 .1 .31 .31 0 0 1 0-.5z" fill-rule="evenodd"/>
<path d="M136.4 31.9l.7-.4h.6a1.11 1.11 0 0 0-1 .9l.3 .3 .6 .1a.79 .79 0 0 1-1 .2 .79 .79 0 0 1-.4-.9z" fill-rule="evenodd"/>
<path d="M136.6 30.5a1.23 1.23 0 0 1 1.7 .4v1.7l.4 .2a.48 .48 0 0 1-.5 .3 .48 .48 0 0 1-.5-.4l-.2-.1 .2-.1v-1h-.4l.4-.2-.1-.6z" fill-rule="evenodd"/>
<path d="M137.1 32.8l.6-.1z" fill-rule="evenodd"/>
<path d="M138.4 32.7l.4-.2-.1 .3z" fill-rule="evenodd"/>
<path d="M138.8 30.6l.3 .1z" fill-rule="evenodd"/>
<path d="M138.8 30.6l1.1-.3v.6h-.6l-.1-.1z" fill-rule="evenodd"/>
<path d="M139.3 30.9l1.3-.2-.7 .3v1.7l.5 .3h-1.5l.4-.3z" fill-rule="evenodd"/>
<path d="M140.1 30.7a.86 .86 0 0 1 1.5 .2h.2l-.2 .2 .1 1.6 .4 .3h-1.4l.4-.3v-1.8l-.4-.2z" fill-rule="evenodd"/>
<path d="M141.8 30.8l.1-.2 .5 .1-.8 .2z" fill-rule="evenodd"/>
<path d="M141.9 30.6a.85 .85 0 0 1 1-.2 .85 .85 0 0 1 .5 .8l.1 1.5 .4 .3h-1.5v-.1a.37 .37 0 0 0 .5-.4v-1.2a.52 .52 0 0 0-.5-.6z" fill-rule="evenodd"/>
<path d="M144.5 30.7l.3-.2h.6a.73 .73 0 0 0-.8 .7l-.4 .1z" fill-rule="evenodd"/>
<path d="M144.8 30.5a1.17 1.17 0 0 1 1.9 .9h-2.1a1.11 1.11 0 0 0 1.1 1.2l-1.2 .1-.3-.7v-.6v-.1l1.8-.1a.62 .62 0 0 0-.6-.7z" fill-rule="evenodd"/>
<path d="M144.5 32.7l1.2-.1a.85 .85 0 0 0 .9-.6l.1 .1a1.26 1.26 0 0 1-1 1 1.26 1.26 0 0 1-1.2-.4z" fill-rule="evenodd"/>
<path d="M147.8 29.5h.1v.9h.7v.2h-.7v1.9l.3 .2-.8 .1v-2.2l-.5-.1 .6-.4z" fill-rule="evenodd"/>
<path d="M147.4 32.8l.9-.1 .2-.2h.2l-.1 .1a.68 .68 0 0 1-1.2 .2z" fill-rule="evenodd"/>
<path d="M149.3 30.7l.3-.2h.5a.73 .73 0 0 0-.7 .7l-.4 .1z" fill-rule="evenodd"/>
<path d="M149.6 30.5l.1-.1a1.13 1.13 0 0 1 1.7 1h-2a1.1 1.1 0 0 0 1.1 1.2l-1.3 .1-.3-.7 .1-.7 1.7-.1a.66 .66 0 0 0-.6-.7z" fill-rule="evenodd"/>
<path d="M149.2 32.7l1.5-.1 .4-.2 .2-.4a1.16 1.16 0 0 1-.8 1.1 1.16 1.16 0 0 1-1.3-.4z" fill-rule="evenodd"/>
<path d="M151.6 30.6l1.1-.3v.6h.1l-.1 .3v1.5l.5 .3h-1.5l.4-.3v-1.5v-.4z" fill-rule="evenodd"/>
<path d="M152.8 30.7h.3l-.4 .2z" fill-rule="evenodd"/>
<path d="M152.9 30.6a.46 .46 0 0 1 .6-.3 .46 .46 0 0 1 .3 .5 .49 .49 0 0 1-.7-.1h-.3z" fill-rule="evenodd"/>
<path d="M154.1 32.1a1.35 1.35 0 0 0 1.6 .9l-1.6 .1z" fill-rule="evenodd"/>
<path d="M154.4 30.6l.6-.1h-.3a.35 .35 0 0 0-.2 .3 .35 .35 0 0 0 .2 .4l.8 .4a.73 .73 0 0 1 .6 .6 .73 .73 0 0 1-.4 .8h-.5l.4-.4a1.71 1.71 0 0 0-1.1-.9 .65 .65 0 0 1-.1-1.1z" fill-rule="evenodd"/>
<path d="M154.5 30.5l.4-.2 .8 .1z" fill-rule="evenodd"/>
<path d="M154.3 33h1.4l-.5 .1z" fill-rule="evenodd"/>
<path d="M154.5 30.5l1.4-.2v.9l-.2-.1a.7 .7 0 0 0-.7-.6z" fill-rule="evenodd"/>
<circle cx="79.5" cy="29.3" r=".31"/>
<circle cx="94.3" cy="29.3" r=".31"/>
</g>
<g fill="#000">
<path d="M27 19.1l1 .1h-1zM27 19.1h1v.1zM27 19.2l1.5 1.1h-1.6zM27 19.2h1l.5 1.1zM27 19l1 .1zM27.1 18.9h.9zM27.1 18.9l.9 .1zM27.1 18.9h.8zM27.2 18.8l.7 .1zM27.2 18.8h.6zM27.2 18.8h.5zM27.3 18.7l.4 .1z"/>
<path d="M27.3 18.7h.4zM27.4 18.7h.2zM27.4 18.7h.3zM27.5 18.7h.1zM29.9 19.1l1.1 1.1h-1.6zM29.9 19.1h1l.1 1.1zM29.9 19h1zM29.9 19l1 .1zM29.9 18.9l1 .1zM29.9 18.9h.9zM30 18.9h.8zM30.1 18.8l.7 .1z"/>
<path d="M30.1 18.8h.6zM30.1 18.7l.5 .1zM30.1 18.7h.5zM30.2 18.7h.4zM30.2 18.7h.3zM30.3 18.7h.2zM31.7 19.7l.7 3.2h-.7zM31.7 19.7h.7v3.2zM33.5 19.7h2zM33.5 19.7h1.9zM33.5 19.7h1.8zM33.6 19.7h1.7z"/>
<path d="M35 13.7l.6 .6h-.5zM35 13.7h1l-.4 .6zM35.1 13.1l.9 .6h-1zM35.1 13.1h1.4l-.5 .6zM35.1 14.3l.1 .6zM35.1 14.3h.5l-.4 .6zM35.1 13l1.4 .1h-1.4zM35.1 13h1.5l-.1 .1zM35.3 12.3l1.9 .3h-2zM35.3 12.3h1.7l.2 .3zM35.4 12l1.6 .3h-1.7zM35.4 12h1.9l-.3 .3z"/>
<path d="M35.6 11.5l1.7 .5h-1.9zM35.6 11.5h2.1l-.4 .5zM36.6 13l1.9 1.6h-.9zM36.6 13h.8l1.1 1.6zM37.6 15l2.1 1.5h-3.1zM37.6 15h1.2l.9 1.5zM37.6 14.6h.9zM37.7 14.6l.9 .1zM37.7 15h1.1zM37.7 14.7l.9 .1zM37.7 14.9l1 .1zM37.7 14.8l1 .1z"/>
<path d="M37.7 14.9h1zM38.7 11l1.7 1.4h-.9zM38.7 11h2.6l-.9 1.4zM38.7 18.2l1.9 .1zM39 9.2h1.8zM39 9.1l1.8 .1zM39.3 18.3h1.3zM39.5 12.4l2.6 2.7h-.8zM39.5 12.4h.9l1.7 2.7zM39 9.1h1.7zM39.6 9.1h1.1zM39.6 9.1h.6z"/>
<path d="M39.9 19.7h2zM40 19.7h1.9zM40 19.7h1.8zM40.1 19.7h1.7zM40.1 19.7h1.6zM41.3 15.1l1.7 1.4h-2.7zM41.3 15.1h.8l.9 1.4zM41.6 10.9h1.2zM41.7 10.9h1.2zM41.8 10.9h1.1zM41.9 10.9l1 .1zM41.9 11h1z"/>
<path d="M42 11l2.9 3h-1zM42 11h.9l2 3zM42.8 9.8v.1zM42.8 9.6v.2zM42.8 9.9l.1 .1zM42.9 9.5l-.1 .1zM42.9 9.7l-.1 .1zM42.9 9.9v.1zM42.9 10l.1 .1zM42.8 9.6l.1-.1zM42.9 9.5h.1zM43 10.1l.1 .1z"/>
<path d="M43 9.4l.1 .1zM43.1 10.1h.2zM43.1 9.4l.2 .1zM43.3 10.1l.1-.1zM43.3 19.7h2zM43.3 9.4v.1zM43.4 9.9l-.1 .1zM43.4 19.7h1.9zM43.4 19.7h1.8zM43.3 9.5l.1 .2zM43.3 9.4l.1 .1zM43.3 10l.2-.1z"/>
<path d="M43.4 9.8v.1zM43.4 9.7v.1zM43.5 19.7h1.7zM43.4 9.5l.1 .1zM43.5 9.8l-.1 .1zM43.5 9.6l-.1 .2zM43.9 14l.9 .6h-.6zM43.9 14h1l-.1 .6zM44.2 14.6l.4 .5zM44.2 14.6h.6l-.2 .5zM46 19.7l.7 1.2h-.7zM46 19.7h.7v1.2z"/>
<path d="M48.1 19.7l.7 1.2h-.7zM48.1 19.7h.7v1.2zM49.3 19.7l.7 3.2h-.7zM49.3 19.7h.7v3.2zM25.4 37.6h165.1l-165.1 .8zM25.4 38.4l165.1-.8v.8zM25.4 24.9h165.1l-165.1 .8zM25.4 25.7l165.1-.8v.8zM26.9 20.3h.7zM26.9 20.3l.5 2.6h-.8zM26.9 20.3h.7l-.2 2.6zM27.6 20.3h.9z"/>
<path d="M27.6 20.3l1.4 1.1h-.9zM27.6 20.3h.9l.5 1.1zM28.1 21.4l1.3 1h-.9zM28.1 21.4h1.7l-.4 1zM28.5 22.4h.9zM28.5 22.4l.9 .1zM28.5 22.5h.9zM28.5 22.5l.8 .1zM28.6 22.6h.7zM28.6 22.6l.6 .1zM28.7 22.7h.5zM28.7 22.7h.4z"/>
<path d="M28.8 22.7h.3zM28.8 22.7l.2 .1zM28.9 22.8h.1zM29.4 20.2l.4 1.2h-.8zM29.4 20.2h.9l-.5 1.2zM30.3 20.2l1 2.7h-.8zM30.3 20.2h.7l.3 2.7zM32.9 20.7l.7 .1zM32.9 20.7h.7zM32.9 20.8h.7zM32.9 20.8l.6 .2h-.6zM32.9 20.8h.7l-.1 .2z"/>
<path d="M32.9 21l.6 .7h-.6zM32.9 21h.6v.7zM32.9 21.7l.7 .1h-.7zM32.9 21.7h.6l.1 .1zM32.9 21.8h.7zM32.9 21.8l.7 .1zM32.9 21.9h.7zM32.9 21.9l.7 .1zM32.9 20.5h1zM32.9 20.5l.9 .1zM32.9 20.6h.8zM32.9 20.6h.9z"/>
<path d="M32.9 20.6l.7 .1zM32.9 22l.8 .1zM32.9 22.1h.8zM32.9 22.1h.9zM33.4 22.9h2zM33.5 22.9l1.7 .1zM33.5 22.9h1.9zM33.6 23h1.6zM33.6 23h1.4zM36.2 20.5l.6 .8h-.6zM36.2 20.5h.6v.8zM36.2 22.1l.6 .8h-.6z"/>
<path d="M36.2 22.1h.6v.8zM38.1 20.5h.8zM38.1 22.1h.8zM38.1 20.5h.9zM38.1 21.3h.8zM38.1 22.1l.8 .1zM38.1 20.5l.9 .1zM38.2 22.2h.7zM38.2 20.6h.8zM38.2 21.3h.7zM38.2 20.6l.8 .1zM38.2 21.2l.7 .1z"/>
<path d="M38.2 22.2l.7 .1zM38.3 20.7h.7zM38.2 21.2h.7zM38.3 21.2h.6zM38.3 22.3l.7 .1zM38.3 22.4h.7zM38.3 22.4l.7 .5h-.7zM38.3 22.4h.7v.5zM38.3 20.7l.7 .1zM38.3 20.8h.7zM38.3 21.1h.6zM38.3 21.1l.6 .1z"/>
<path d="M38.3 20.8l.7 .2h-.7zM38.3 20.8h.7v.2zM38.3 21h.7zM38.3 21l.6 .1zM39.4 20.7l.7 .1zM39.4 20.7h.7zM39.4 20.8h.7zM39.4 20.8l.7 .2h-.7zM39.4 20.8h.7v.2zM39.4 21l.7 .7h-.7zM39.4 21h.7v.7zM39.4 21.7l.7 .1h-.7z"/>
<path d="M39.4 21.7h.7v.1zM39.4 21.8h.7zM39.4 21.8l.7 .1zM39.4 21.9h.7zM39.4 21.9l.8 .1zM39.4 20.5h1zM39.4 20.5l.9 .1zM39.4 20.6h.8zM39.4 20.6h.9zM39.4 20.6l.8 .1zM39.4 20.7h.8zM39.4 22l.8 .1z"/>
<path d="M39.4 22.1h.8zM39.4 22.1h.9zM39.4 22.1h1zM39.9 22.9l1.8 .1zM39.9 22.9h2zM40.1 23h1.3zM40.1 23h1.6zM41.3 20.5h1.1zM41.4 20.5l1 .1zM41.5 20.6h.9zM41.4 22.1h1zM41.5 22.1h.9z"/>
<path d="M41.6 20.6l.8 .1zM41.6 22.1h.8zM41.6 20.7h.8zM41.6 22l.8 .1zM41.6 20.7l.8 .1zM41.7 20.8h.7zM41.7 21.9l.7 .1zM41.7 20.8l.7 .2h-.7zM41.7 20.8h.7v.2zM41.7 21.8h.7zM41.7 21.8l.7 .1zM41.7 21.9h.7z"/>
<path d="M41.7 21l.7 .7h-.7zM41.7 21h.7v.7zM41.7 21.7l.7 .1h-.7zM41.7 21.7h.7v.1zM42.7 20.7l.8 .1zM42.7 20.7h.8zM42.7 20.8h.8zM42.7 20.8l.7 .2h-.7zM42.7 20.8h.8l-.1 .2zM42.7 21l.7 .7h-.7zM42.7 21h.7v.7zM42.7 21.7l.8 .1h-.8z"/>
<path d="M42.7 21.7h.7l.1 .1zM42.7 21.8h.8zM42.7 21.8l.8 .1zM42.7 21.9h.8zM42.8 20.5h1zM42.8 20.5l.9 .1zM42.8 20.6h.8zM42.8 20.6h.9zM42.8 20.6l.7 .1zM42.8 20.7h.7zM42.8 21.9l.7 .1zM42.8 22l.8 .1z"/>
<path d="M42.8 22.1h.8zM42.8 22.1h.9zM43.3 22.9h2zM43.4 22.9l1.7 .1zM43.4 22.9h1.9zM43.5 23h1.6zM43.5 23h1.4zM46 20.9l2.8 .8h-2.8zM46 20.9h2.8v.8zM46 21.7l.7 1.2h-.7zM46 21.7h.7v1.2zM48.1 21.7l.7 1.2h-.7z"/>
<path d="M48.1 21.7h.7v1.2zM50.5 20.5l.6 .8h-.6zM50.5 20.5h.6v.8zM50.5 22.1l.6 .8h-.6zM50.5 22.1h.6v.8zM52.4 20.5h.9zM52.5 20.5l.8 .1zM52.5 20.6h.8zM52.5 21.3h.8zM52.6 20.6h.7zM52.6 21.3h.7zM52.6 20.6l.7 .1z"/>
<path d="M52.6 21.2l.7 .1zM52.6 20.7h.8zM52.6 20.7l.8 .1h-.7zM52.6 20.7h.8v.1zM52.6 21.1h.7zM52.6 21.1h.8zM52.6 21.1l.7 .1zM52.6 21.2h.7zM52.7 20.8l.7 .3h-.7zM52.7 20.8h.7v.3zM52.7 21.1h.7zM25.4 256.8h165.1l-165.1 .8z"/>
<path d="M25.4 257.6l165.1-.8v.8z"/>
</g>
<path d="M37.3 9.6h4.8M37.5 17.9h4.9M36.2 20.4h2.7" fill="none" stroke="#000" stroke-width=".23"/>
<path d="M36.1 10.7h6.7M36.5 17.2h6.8M36.9 9.9h5.4" fill="none" stroke="#000" stroke-width=".34"/>
<path d="M35.1 12.8h2.3M36.4 10.3h6.2" fill="none" stroke="#000" stroke-width=".4"/>
<path d="M35.6 11.2h2.4" fill="none" stroke="#000" stroke-width=".42"/>
<path d="M36.3 16.8h6.9M38 18.1h3.8M50.5 21.5h2.8" fill="none" stroke="#000" stroke-width=".21"/>
<path d="M37 17.6h5.9" fill="none" stroke="#000" stroke-width=".3"/>
<g font-size="3.9">
<text x="26.4" y="43.5">56-Lead Very Thin Plastic Quad Flat, No Lead Package (KHX) - 8x8 mm Body [VQFN]</text>
<text x="26.4" y="48">With Step Cut Wettable Flanks</text>
</g>
<g font-size="3.2">
<text x="28.4" y="54.6">Note:</text>
<text x="41.1" y="58.3">http://www.microchip.com/packaging</text>
<text x="41.1" y="54.6">For the most current package drawings, please see the Microchip Packaging Specification located at</text>
</g>
<g font-size="2.9">
<text x="102.9" y="170.5">Units</text>
<text x="124.6" y="170.5">MILLIMETERS</text>
<text x="58" y="178.2">Number of Terminals</text>
<text x="87.6" y="174.4">Dimension Limits</text>
<text x="104.8" y="178.2">N</text>
<text x="115.7" y="174.4">MIN</text>
<text x="130.8" y="174.4">NOM</text>
<text x="132.6" y="178.2">56</text>
<text x="147" y="174.4">MAX</text>
<text x="58" y="182.1">Pitch</text>
<text x="105" y="181.8">e</text>
<text x="128" y="182.1">0.50 BSC</text>
<text x="58" y="186">Overall Height</text>
<text x="58" y="189.9">Standoff</text>
<text x="104.1" y="189.9">A1</text>
<text x="104.8" y="186">A</text>
<text x="115.5" y="186">0.80</text>
<text x="115.5" y="189.9">0.00</text>
<text x="131.4" y="186">0.85</text>
<text x="131.4" y="189.9">0.02</text>
<text x="147.3" y="186">0.90</text>
<text x="147.3" y="189.9">0.05</text>
<text x="58" y="193.8">Terminal Thickness</text>
<text x="58" y="197.7">Overall Length</text>
<text x="104.1" y="193.8">A3</text>
<text x="104.8" y="197.7">D</text>
<text x="128" y="197.7">8.00 BSC</text>
<text x="128.1" y="193.8">0.20 REF</text>
<text x="58" y="201.6">Exposed Pad Length</text>
<text x="104" y="201.6">D2</text>
<text x="115.5" y="201.6">5.80</text>
<text x="131.4" y="201.6">5.90</text>
<text x="147.3" y="201.6">6.00</text>
<text x="58" y="205.4">Overall Width</text>
<text x="58" y="209.3">Exposed Pad Width</text>
<text x="104" y="209.3">E2</text>
<text x="104.8" y="205.4">E</text>
<text x="115.5" y="209.3">5.80</text>
<text x="128" y="205.4">8.00 BSC</text>
<text x="131.4" y="209.3">5.90</text>
<text x="147.3" y="209.3">6.00</text>
<text x="58" y="213.2">Terminal Width</text>
<text x="105" y="213.2">b</text>
<text x="115.5" y="213.2">0.18</text>
<text x="131.4" y="213.2">0.25</text>
<text x="147.3" y="213.2">0.30</text>
<text x="58" y="217.1">Terminal Length</text>
<text x="58" y="221">Terminal-to-Exposed-Pad</text>
<text x="104.8" y="221">K</text>
<text x="105" y="217.1">L</text>
<text x="115.5" y="217.1">0.35</text>
<text x="128.1" y="221">0.65 REF</text>
<text x="131.4" y="217.1">0.40</text>
<text x="147.3" y="217.1">0.45</text>
<text x="32.9" y="224.3">Notes:</text>
<text x="32.9" y="228.9">1. Pin 1 visual index feature may vary, but must be located within the hatched area.</text>
<text x="32.9" y="232.6">2. Package is saw singulated</text>
<text x="32.9" y="236.5">3. Dimensioning and tolerancing per ASME Y14.5M</text>
<text x="42.5" y="244.3">REF: Reference Dimension, usually without tolerance, for information purposes only.</text>
<text x="42.5" y="240.6">BSC: Basic Dimension. Theoretically exact value shown without tolerances.</text>
<text x="109.8" y="251.7">Microchip Technology Drawing C04-448 Rev A Sheet 2 of 2</text>
<text x="26.6" y="261.3">© 2017 Microchip Technology Inc.</text>
</g>
<text font-size=".6" x="43" y="10">R</text>
</svg>
